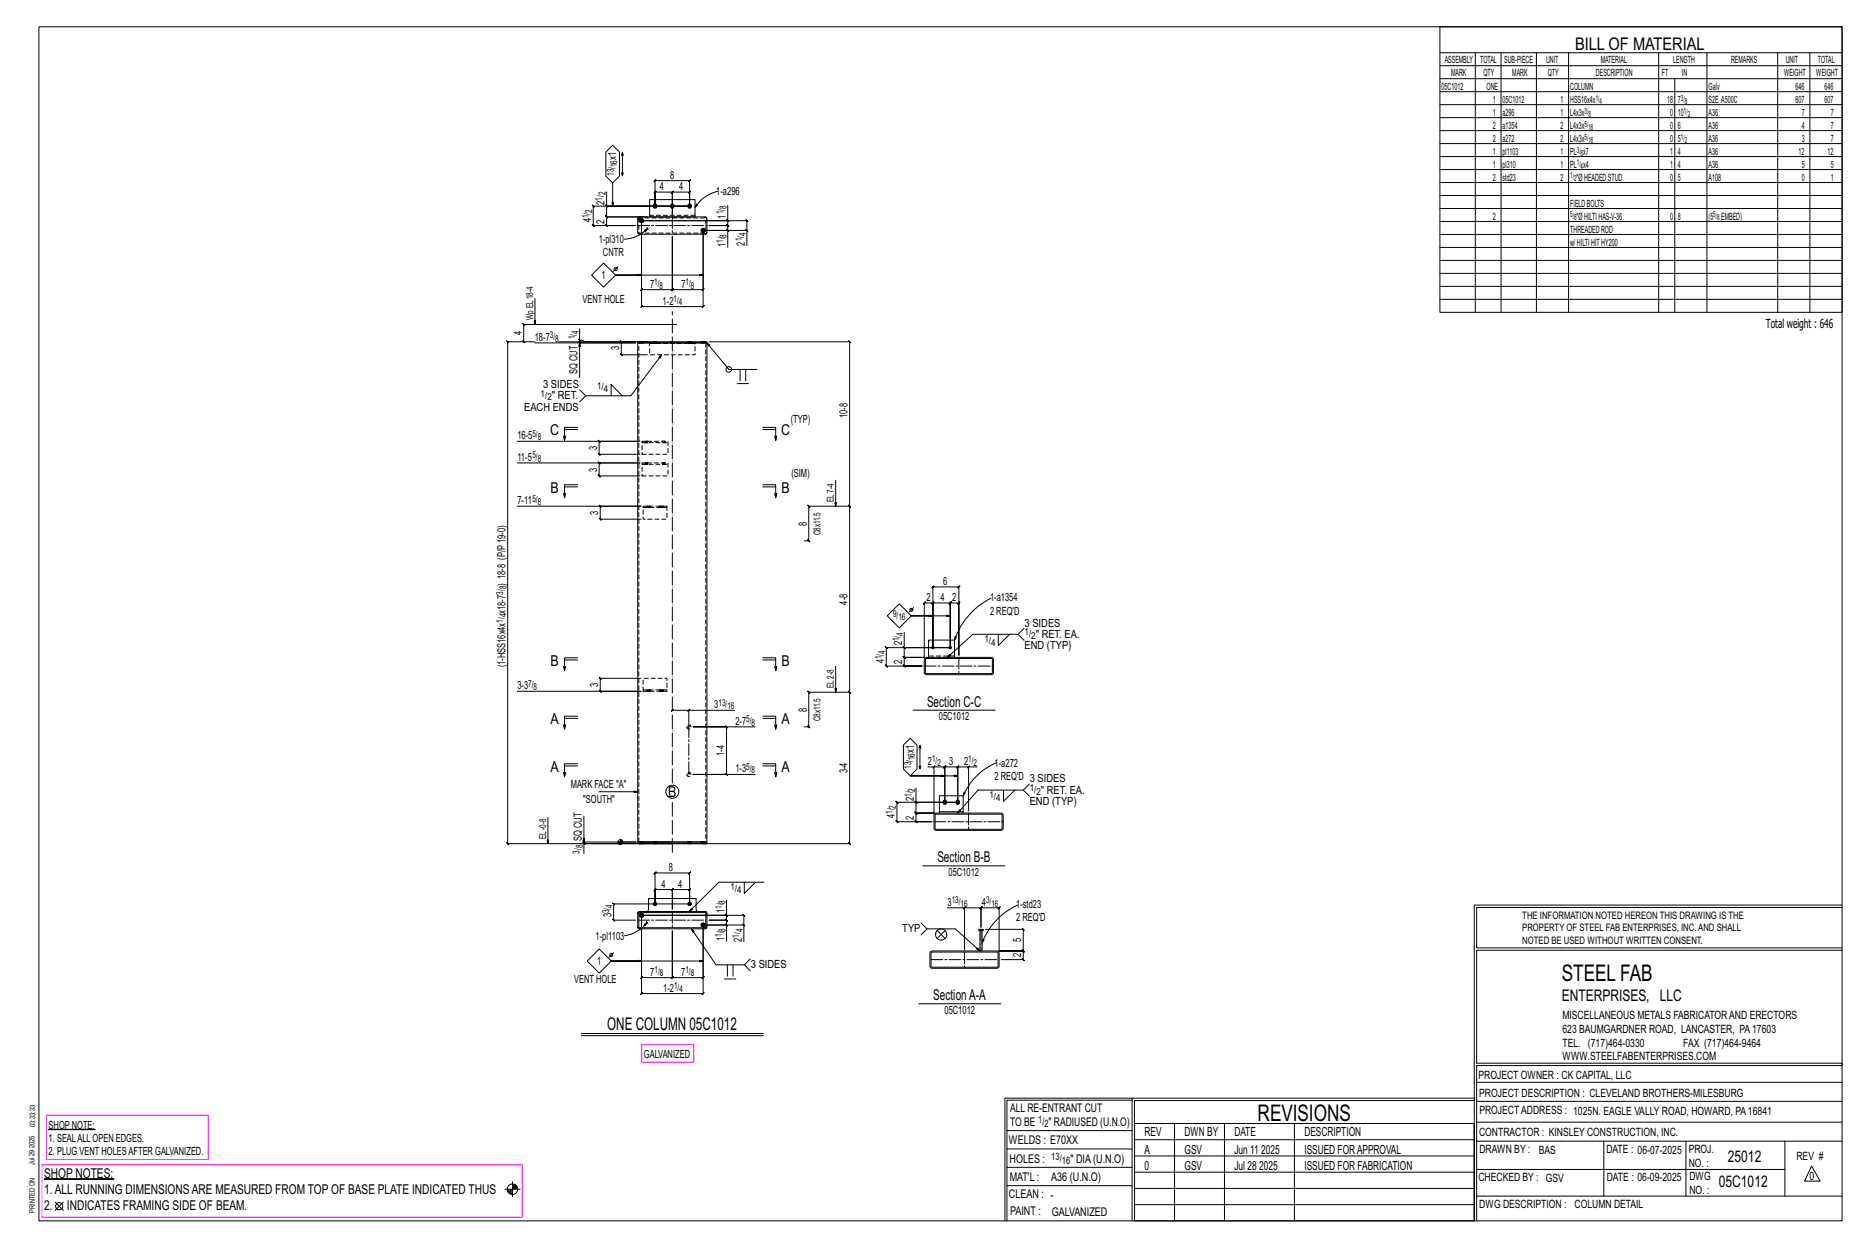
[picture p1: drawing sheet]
<svg xmlns="http://www.w3.org/2000/svg" width="914mm" height="610mm" viewBox="0 0 914 610" stroke-linecap="round" stroke-linejoin="round" font-family="sans-serif">
<g fill="#000" stroke="#000" stroke-width=".49">
<path d="M24 552l23 1zM22 577h34z"/>
<circle cx="314" cy="108" r="1.1"/>
<circle cx="321" cy="101" r="1"/>
<circle cx="329" cy="101" r="1"/>
<circle cx="338" cy="101" r="1"/>
<circle cx="344" cy="113" r="1.1"/>
<circle cx="457" cy="317" r=".6"/>
<circle cx="465" cy="317" r=".6"/>
<circle cx="462" cy="393" r="1"/>
<circle cx="469" cy="393" r="1"/>
<circle cx="314" cy="448" r="1.1"/>
<circle cx="321" cy="442" r=".9"/>
<circle cx="338" cy="442" r=".9"/>
<circle cx="344" cy="453" r="1.1"/>
</g>
<g fill="none" stroke="#000" stroke-width=".49">
<path d="M19 13h883v584h-883zM705 13h197v140h-197zM705 26h197M705 32h197M705 39h197M722 26v127M735 26v127M752 26v127M768 26v127M812 26v127M820 39v114M836 26v127"/>
<path d="M870 26v127M886 26v127M705 45h197M705 51h197M705 58h197M297 74l3-3 3 3v12l-3 3-3-3zM305 75l-1 1M305 76v-1v11M705 64h197M705 70h197M705 77h197M297 94v7h41h-48v-1l1 1h-1v9l1 1-1-1h21h-14v1l-1-1h1v-4v1l-1-1h1h20h-20v1l-1-1h1v-5"/>
<path d="M300 89v12M304 85l1 1v-1M318 98h22v8h-22zM321 88l-1 1 1-1h17l-1 1 1-1v13v-7v-1l-1 1h1h-9l1-1-1 1v11v-11l1-1-1 1h-8v-1l-1 1h1v7zM341 100h1l-2 1zM351 94a18 18 0 0 0-11 7M705 83h197M705 89h197M705 96h197M296 100l1 1zM312 114h.1M312 107h.1"/>
<path d="M312 107l1-1h32l1 1v7l-1 1h-32l-1-1zM312 114h1M313 106l-1 1M313 114v1M313 106h.1M315 113l2-1-1 1zM317 111v1M317 112a16 16 0 0 1-11 5M317 112h.1M345 106h.1M345 114v1M346 106v1"/>
<path d="M346 114h.1M346 107h.1M356 107l1 1zM356 112l1 1zM356 101v7h-42v42v1l1-1h-1h30v1l1-1h-1v-37h22v7M356 108v2l1 1-1-1h-9h9l1 1-1-1v3M365 112l1 1zM366 113v-5l-1-1 1 1h-52v34l1-1-1 1h15l1-1-1 1v-26v26l1-1-1 1h15l1-1-1 1v-29h12v8M705 102h197M705 108h197M705 115h197M290 135l5-6 6 6-6 5z"/>
<path d="M302 131l-2 2M314 135h-13h43M705 121h197M705 127h197M705 134h197M262 146v13M331 159h-75v-1l1 1h-1v8M705 140h197M705 146h197M256 167l1 1zM262 167h-13h-1l1 1v-1v246l-1-1 1 1h80h-43v5M283 166l1 1z"/>
<path d="M284 161v5h1l1 1h25h-38M284 166v2l-1-1 1 1h27h-49M284 168v17M312 168v245h34v-1M312 168h34M313 167h.1M313 168h.1M313 167h32v1h-32zM313 167h-1v1M315 167h.1M315 168h.1M317 167h-13l1 1-1-1v7v-1l1 1h-1h13"/>
<path d="M324 174l-15 20h-22l-3-3M343 167h.1M343 168h.1M345 167h1v1M345 167h.1M345 168h.1M346 168v244h-34M346 168l11 13h14M347 167h69h-1l1 1v-1v81M287 194l-3 3M299 194v-6l6 6M361 188h5"/>
<path d="M362 181v5M365 181v5M253 216h60h-20v-1l1 1h-1v6l1 1-1-1h20M276 213v2M276 210h7M283 209h-7v6l1-2M316 216h.1M316 217h.1M317 216h.1M317 217h.1M324 216h.1M324 217h.1"/>
<path d="M325 216h.1M325 217h.1M373 209h7v6v-2M373 210h7M379 213l1 2M253 226h60h-20l1 1-1-1v7v-1l1 1h-1h20M276 238h7M283 237h-7v6l1-2M316 226h.1M316 227h.1M317 226h.1M317 227h.1"/>
<path d="M324 226h.1M324 227h.1M325 226h.1M325 227h.1M373 237h7v6v-2M373 238h7M409 235v13M253 248h61h-20l-1-1 1 1v6h-1l1 1v-1h20M276 241v2M379 241l1 2M415 247l1 1zM394 265h2l-1-1 1 1v-17l-1-1 1 1h20l-1-1 1 1v91"/>
<path d="M447 297l-2 2M456 288l1-1h12v1l1-1h-1v34v-26h1l-1 1v-1h-4h1l-1 1v-1v22v-22h1l-1 1v-1h-8l-1 1 1-1v22v-30zM485 293a35 35 0 0 0-18 20M434 301l6-6 6 6-6 6zM442 316l1 1zM443 309v8h22h-31l-1-1 1 1v9l-1-1 1 1h17h-8l-1-1 1 1v-4l-1-1 1 1h9M443 317v5l-1-1 1 1h9M457 317v-22l-1 1 1-1h-5h1l-1 1v-1v27M457 301h-11h19M467 311l1 1-1 1zM489 310v6l5-6M498 310l3 3"/>
<path d="M501 307l-3 3h-22l-12 12M276 326v2M276 323h7M283 322h-7v6l1-2M314 332h-20l-1-1 1 1v6h-1l1 1v-1h20h-61M373 322h7v6v-2M373 323h7M379 326l1 2M409 326v13M415 338l1 1zM453 322h33v1v6l-1 1h-32l-1-1zM453 322h32l1 7-33 1z"/>
<path d="M455 322v-9h12v9M276 355v2M276 351h7M283 350h-7v7l1-2M329 348l1-1-1 1h8M337 348l1-1-1 1zM360 348h-23v6M370 356h-31h17l-1-1 1 1v23l-1-1 1 1h-17h31M373 350h7v7v-2M373 351h7M379 355l1 2M394 356h2l-1-1 1 1v-17l-1-1 1 1h20l-1-1 1 1v74l-1-1 1 1h-89"/>
<path d="M447 347h40M276 378v2M276 375h7M283 374h-7v6l1-2M373 374h7v6v-2M373 375h7M379 378l1 2M442 365l4-4 3 4v11l-3 4-4-4zM450 375v1l1-1M450 365v1M451 366l-1-1v11M454 375h3v23"/>
<path d="M457 375h1l-1 1zM457 375h5v1l1-1h-1v18v-18v1l1-1h-1h7l-1 1 1-1v18h-30v-1l1 1h-1v9l1 1-1-1h17h-8l1 1-1-1v-4h1l-1-1v1h9h-9h1l-1-1v1v-5M462 380h-16h23M474 376l1-1zM474 375h-5l-1 1 1-1v18h-21v-7M478 375h-4v22M488 373a30 30 0 0 0-17 16M286 399v13M293 387h19M448 392l1 1zM458 398h32l1 1v7h-1h-32l-1-1zM458 398h32l1 7-33 1z"/>
<path d="M460 398v-1h11v1M460 397v-8h11v8M472 388h1l-2 1zM491 387v5l6-5M501 387l3 2M504 384l-3 3h-22l-10 11M268 400v13M285 412l1 1zM302 412h9M303 412h1M303 413h1M304 411v2"/>
<path d="M304 412h1M304 411h1M304 411h.1M313 412h.1M313 413h.1M313 413v-1h32v1M315 412h.1M315 413h.1M320 412h.1M320 413h.1M322 412h.1M322 413h.1"/>
<path d="M329 412h-43l-1-1 1 1v1M337 412h.1M337 413h.1M338 412h.1M338 413h.1M343 412h.1M343 413h.1M345 412h.1M345 413h.1M364 432v5l6-5M374 432h-22l-15 14M452 424h40"/>
<path d="M312 454h.1M312 446v1M312 446h33l1 1v7h-1h-32l-1-1zM313 454h.1M313 446h.1M313 447h32v7h-32zM315 452l2-1-1 2zM316 446l1-1v-5h24v5l1 1M316 451h1M317 451a17 17 0 0 1-11 7M317 451v1M338 442v-15l-1 1 1-1h-17l-1 1 1-1v15v-7l-1 1 1-1h8v1l1-1h-1v10v-10v1l1-1h-1h9l-1 1 1-1v7h-38l1 1-1-1v8l1 1-1-1h11"/>
<path d="M338 454l13 18h13l3-3M345 446h1M346 454h-1M346 446v1M346 454h.1M355 447l1 1zM355 452l1 1zM356 440v8h-42v30v1l1-1h-1h15v1l1-1h-1v-23v23v1l1-1h-1h15v1l1-1h-1v-25h20v8M356 448v2h-1l1 1v-1h-9h9h-1l1 1v-1v3M364 452l1 1zM364 453v-5h1l-1-1v1h-50v38v1l1-1h-1h30v1l1-1h-1v-33h12v7M451 452l3 2h14l12 11-2-1h1l1 1v-10"/>
<path d="M454 454l-3 3M459 455l2 2 2-2M459 459l2-2 2 2M464 444h8v21M472 444h8v1l1-1h-1v10v-10v1l1-1h-1h9v1l1-1h-1v21M473 444l-1 1zM479 455h2h-2zM481 455v10M481 460h1l-1 1zM482 455h19l-1-1 1 1v10h-1l1 1v-1h-12h12h-1l1 1v-1v4h-1l1 1v-1h-11M498 443a33 33 0 0 0-17 18M722 443v154"/>
<path d="M722 443h180M902 444h-179v20h179M293 464l6 6-6 6-6-6zM300 466l-2 2M314 470h-15h45M355 479h5M356 472v6M359 472v6M364 472l3 3M456 466l32-1 1 1v7l-1 1h-32l-1-1zM456 466h32l1 7h-33zM902 465h-179v55h179v1h-179v76"/>
<path d="M450 491h40M285 506h89M285 507h89M554 538h-61v59M554 537h168M722 538h-167v13M723 539h179M723 530h179M493 553h61M555 550h167v47h-167zM555 558h167M575 550v47"/>
<path d="M599 550v47M634 550v47M723 549h179M723 558h179M785 558v27M825 558v27M874 558v27M251 578v8M251 580h1M493 571h61M493 562h61M555 573h167"/>
<path d="M555 566h167M723 572h151M887 570l4 8h-8zM27 588l4 4M31 588l-4 4M247 582h8M248 582h3M248 583h3M249 583h2M249 584h2M251 581h2M251 580h2"/>
<path d="M492 597v-60h62v60M493 580h61M555 589h167M555 581h167M723 585h179"/>
<circle cx="301" cy="132" r=".7"/>
<circle cx="357" cy="181" r="1.4"/>
<circle cx="446" cy="298" r=".7"/>
<circle cx="329" cy="387" r="3"/>
<circle cx="304" cy="412" r="1.2"/>
<circle cx="461" cy="457" r="2.8"/>
<circle cx="299" cy="467" r=".7"/>
<circle cx="29" cy="590" r="1.8"/>
<circle cx="251" cy="582" r="2.6"/>
</g>
<path d="M314 511h26v9h-26zM23 546h79v21h-79zM21 570h235v26h-235z" fill="none" stroke="#f0f" stroke-width=".5"/>
<g fill="none" stroke="#000" stroke-width=".49" stroke-dasharray="2 1.4">
<path d="M312 107h1zM312 114h.1M312 107h.1M313 114h.1M313 106h.1M313 107h32v7h-32zM340 105h-22M345 114h1M346 106h-1M346 114h.1M346 107h.1M313 167v1"/>
<path d="M313 167h.1M314 167l-1 1M314 167v1zM314 168h.1M314 167v1M315 167v1M315 167h.1M315 168h.1M315 168v-1M318 167v7h22v-7M318 168h22M320 167v1z"/>
<path d="M320 167h.1M320 167v1M320 168l1-1-1 1M321 167v1M328 167v1zM328 167h1M329 167l-1 1M329 168v-1v1M329 167v1M330 167v1M337 167v1zM337 167h.1"/>
<path d="M337 167v1M337 168l1-1-1 1M338 167v1M343 167v1M343 167h.1M344 167l-1 1M344 167l1 1zM344 168h.1M345 167v1M345 167h.1M345 168h.1M345 168v-1"/>
<path d="M346 168v244M314 216h13v6h-13zM314 217h13M316 216v1M316 216h.1M316 216l1 1zM316 217h.1M317 216v1M317 216h.1M317 217h.1M317 217v-1M324 216v1"/>
<path d="M324 216h.1M325 216l-1 1M325 216v1zM325 217h.1M325 216v1M325 216h.1M325 217v-1M314 226h13v7h-13zM314 227h13M316 226v1M316 226h.1M316 226l1 1z"/>
<path d="M316 227h.1M317 226v1M317 226h.1M317 227h.1M317 227v-1M324 226v1M324 226h.1M325 226l-1 1M325 226v1zM325 227h.1M325 226v1M325 226h.1"/>
<path d="M325 227v-1M315 248h11v6h-11zM315 248h11M317 248h.1M318 248h.1M323 248h.1M323 248h1h-1M324 248h.1M325 248h.1M315 332h11v6h-11zM317 338h.1M318 338h.1"/>
<path d="M318 338h-1h1M323 338h.1M324 338h.1M324 338h1M325 338h.1M325 338h-1M326 338h-11M467 321h-12M313 412v-244M313 412h.1M313 412v1M313 413h.1"/>
<path d="M313 413v-1M314 412v1zM314 413v-1M314 413l1-1M314 412h.1M315 413v-1M315 413h.1M317 412v1M320 412h.1M320 412v1M320 413h.1M320 413v-1"/>
<path d="M320 412l1 1zM321 413v-1M321 412h.1M321 413l1-1M322 413v-1M322 413h-1M337 412h.1M337 412v1M337 413h.1M337 413v-1M337 412l1 1zM338 413v-1"/>
<path d="M338 412h.1M338 413h.1M341 413v-1M343 412h.1M343 412v1M343 413h.1M343 413v-1M344 412v1zM344 413v-1M344 413l1-1M344 412h1M345 413v-1"/>
<path d="M345 413h.1M312 453v1M312 447h1h-1M312 454h1M313 446h-1M313 454h.1M313 446h.1M345 454h.1M345 446h.1M346 454h.1M346 446h.1M346 454v-1"/>
<path d="M346 447h.1"/>
<circle cx="337" cy="356" r=".5"/>
<circle cx="337" cy="356" r="1.1"/>
<circle cx="337" cy="379" r=".5"/>
<circle cx="337" cy="379" r="1.1"/>
</g>
<path d="M329 383v-231M329 417v-25" fill="none" stroke="#000" stroke-width=".49" stroke-dasharray="6.8 1 0 1"/>
<path d="M312 110h34M329 106v9M452 326h34M469 322v8M337 355v24M474 398v8M457 402h34M312 450h34M329 446v8M480 455v10M456 469h33M472 466v7" fill="none" stroke="#000" stroke-width=".49" stroke-dasharray="5.8 1 1 1"/>
<g font-size="11.2">
<text x="764" y="480">STEEL FAB</text>
<text x="616" y="548">REVISIONS</text>
</g>
<g font-size="8.6">
<text x="771" y="24">BILL OF MATERIAL</text>
<text x="297" y="504">ONE COLUMN 05C1012</text>
</g>
<g font-size="7.9">
<text x="765" y="490">ENTERPRISES, LLC</text>
<text x="846" y="569">25012</text>
<text x="841" y="581">05C1012</text>
</g>
<g font-size="7.3">
<text x="269" y="213">C</text>
<text x="382" y="213">C</text>
<text x="269" y="241">B</text>
<text x="382" y="241">B</text>
<text x="269" y="326">B</text>
<text x="382" y="326">B</text>
<text x="454" y="346">Section C-C</text>
<text x="269" y="354">A</text>
<text x="382" y="354">A</text>
<text x="269" y="378">A</text>
<text x="382" y="378">A</text>
<text x="327" y="390">B</text>
<text x="459" y="422">Section B-B</text>
<text x="457" y="489">SectionA-A</text>
</g>
<g font-size="6.6">
<text x="22" y="576">SHOP NOTES:</text>
<text x="22" y="584">1.ALL RUNNING DIMENSIONSARE MEASURED FROM TOP OF BASE PLATE INDICATED THUS</text>
<text x="22" y="592">2.</text>
<text x="33" y="592">INDICATES FRAMING SIDE OF BEAM.</text>
</g>
<g font-size="6.1">
<text x="864" y="161">Total weight : 646</text>
<text x="560" y="556">REV</text>
<text x="580" y="556">DWN BY</text>
<text x="604" y="556">DATE</text>
<text x="639" y="556">DESCRIPTION</text>
<text x="560" y="564">A</text>
<text x="580" y="564">GSV</text>
<text x="604" y="564">Jun 11</text>
<text x="617" y="564">2025</text>
<text x="639" y="564">ISSUED FORAPPROVAL</text>
<text x="560" y="572">0</text>
<text x="580" y="572">GSV</text>
<text x="604" y="572">Jul 28</text>
<text x="616" y="572">2025</text>
<text x="639" y="572">ISSUED FOR FABRICATION</text>
</g>
<g font-size="5.9">
<text x="494" y="560">WELDS : E70XX</text>
<text x="494" y="569">HOLES :</text>
<text x="524" y="569">&quot; DIA(U.N.O)</text>
<text x="494" y="578">MAT'L :</text>
<text x="515" y="578">A36 (U.N.O)</text>
<text x="494" y="586">CLEAN : -</text>
<text x="495" y="595">PAINT :</text>
<text x="515" y="595">GALVANIZED</text>
</g>
<g font-size="5.8">
<text x="494" y="544">ALL RE-ENTRANT CUT</text>
<text x="494" y="551">TO BE</text>
<text x="513" y="551">&quot; RADIUSED (U.N.O)</text>
</g>
<g font-size="5.6">
<text x="765" y="499">MISCELLANEOUS METALS FABRICATORAND ERECTORS</text>
<text x="765" y="505">623 BAUMGARDNER ROAD, LANCASTER, PA17603</text>
<text x="765" y="512">TEL. (717)464-0330</text>
<text x="824" y="512">FAX (717)464-9464</text>
<text x="765" y="519">WWW.STEELFABENTERPRISES.COM</text>
<text x="724" y="528">PROJECT OWNER : CK CAPITAL, LLC</text>
<text x="724" y="537">PROJECT DESCRIPTION : CLEVELAND BROTHERS-MILESBURG</text>
<text x="724" y="545">PROJECTADDRESS : 1025N. EAGLE VALLY ROAD, HOWARD, PA16841</text>
<text x="724" y="556">CONTRACTOR : KINSLEY CONSTRUCTION, INC.</text>
<text x="724" y="564">DRAWN BY :</text>
<text x="753" y="564">BAS</text>
<text x="786" y="564">DATE : 06-07-2025</text>
<text x="827" y="564">PROJ.</text>
<text x="879" y="568">REV #</text>
<text x="827" y="571">NO. :</text>
<text x="724" y="578">CHECKED BY : GSV</text>
<text x="787" y="578">DATE : 06-09-2025</text>
<text x="827" y="578">DWG</text>
<text x="886" y="578">0</text>
<text x="827" y="584">NO. :</text>
<text x="724" y="591">DWG DESCRIPTION : COLUMN DETAIL</text>
</g>
<g font-size="5.5">
<text x="302" y="78" transform="rotate(-90 302 78)">x1</text>
<text x="328" y="87">8</text>
<text x="323" y="93">4</text>
<text x="332" y="93">4</text>
<text x="351" y="96">1-a296</text>
<text x="296" y="100" transform="rotate(-90 296 100)">2</text>
<text x="355" y="107" transform="rotate(-90 355 107)">1</text>
<text x="289" y="109" transform="rotate(-90 289 109)">4</text>
<text x="296" y="109" transform="rotate(-90 296 109)">2</text>
<text x="293" y="119">1-pl310</text>
<text x="295" y="125">CNTR</text>
<text x="355" y="121" transform="rotate(-90 355 121)">1</text>
<text x="365" y="120" transform="rotate(-90 365 120)">2</text>
<text x="294" y="136">1</text>
<text x="318" y="141">7</text>
<text x="334" y="141">7</text>
<text x="285" y="148">VENT HOLE</text>
<text x="324" y="149">1-2</text>
<text x="255" y="164" transform="rotate(-90 255 164)">4</text>
<text x="262" y="167">18-7</text>
<text x="303" y="171" transform="rotate(-90 303 171)">3</text>
<text x="283" y="183" transform="rotate(-90 283 183)">SQ CUT</text>
<text x="266" y="190">3 SIDES</text>
<text x="270" y="195">&quot; RET.</text>
<text x="257" y="201">EACH ENDS</text>
<text x="387" y="207">(TYP)</text>
<text x="415" y="205" transform="rotate(-90 415 205)">10-8</text>
<text x="253" y="215">16-5</text>
<text x="292" y="220" transform="rotate(-90 292 220)">3</text>
<text x="253" y="225">11-5</text>
<text x="292" y="231" transform="rotate(-90 292 231)">3</text>
<text x="387" y="233">(SIM)</text>
<text x="253" y="247">7-11</text>
<text x="293" y="252" transform="rotate(-90 293 252)">3</text>
<text x="395" y="257" transform="rotate(-90 395 257)">8</text>
<text x="248" y="287" transform="rotate(-90 248 287)">) 18-8 (P/P19-0)</text>
<text x="462" y="286">6</text>
<text x="415" y="296" transform="rotate(-90 415 296)">4-8</text>
<text x="454" y="294">2</text>
<text x="460" y="294">4</text>
<text x="466" y="294">2</text>
<text x="485" y="294">1-a1354</text>
<text x="248" y="300" transform="rotate(-90 248 300)">x18-7</text>
<text x="485" y="301">2 REQ'D</text>
<text x="502" y="307">3 SIDES</text>
<text x="442" y="316" transform="rotate(-90 442 316)">2</text>
<text x="502" y="318">END (TYP)</text>
<text x="507" y="312">&quot; RET. EA.</text>
<text x="248" y="327" transform="rotate(-90 248 327)">(1-HSS16x4x</text>
<text x="433" y="325" transform="rotate(-90 433 325)">4</text>
<text x="442" y="325" transform="rotate(-90 442 325)">2</text>
<text x="253" y="337">3-3</text>
<text x="293" y="336" transform="rotate(-90 293 336)">3</text>
<text x="350" y="347">3</text>
<text x="395" y="348" transform="rotate(-90 395 348)">8</text>
<text x="460" y="352">05C1012</text>
<text x="360" y="355">2-7</text>
<text x="355" y="370" transform="rotate(-90 355 370)">1-4</text>
<text x="447" y="368" transform="rotate(-90 447 368)">x1</text>
<text x="360" y="378">1-3</text>
<text x="454" y="374">2</text>
<text x="465" y="374">3</text>
<text x="472" y="374">2</text>
<text x="487" y="375">1-a272</text>
<text x="415" y="378" transform="rotate(-90 415 378)">3-4</text>
<text x="487" y="382">2 REQ'D 3 SIDES</text>
<text x="279" y="385">MARK FACE &quot;A&quot;</text>
<text x="510" y="388">&quot; RET. EA.</text>
<text x="285" y="393">&quot;SOUTH&quot;</text>
<text x="447" y="392" transform="rotate(-90 447 392)">2</text>
<text x="504" y="394">END (TYP)</text>
<text x="438" y="400" transform="rotate(-90 438 400)">4</text>
<text x="447" y="401" transform="rotate(-90 447 401)">2</text>
<text x="285" y="411" transform="rotate(-90 285 411)">SQ CUT</text>
<text x="327" y="426">8</text>
<text x="464" y="429">05C1012</text>
<text x="324" y="434">4</text>
<text x="332" y="434">4</text>
<text x="464" y="443">3</text>
<text x="481" y="443">4</text>
<text x="299" y="449" transform="rotate(-90 299 449)">3</text>
<text x="355" y="447" transform="rotate(-90 355 447)">1</text>
<text x="497" y="444">1-std23</text>
<text x="497" y="451">2 REQ'D</text>
<text x="292" y="460">1-pl1103</text>
<text x="355" y="460" transform="rotate(-90 355 460)">1</text>
<text x="363" y="461" transform="rotate(-90 363 461)">2</text>
<text x="442" y="456">TYP</text>
<text x="500" y="461" transform="rotate(-90 500 461)">5</text>
<text x="292" y="472">1</text>
<text x="368" y="474">3 SIDES</text>
<text x="500" y="468" transform="rotate(-90 500 468)">2</text>
<text x="318" y="477">7</text>
<text x="333" y="477">7</text>
<text x="281" y="481">VENT HOLE</text>
<text x="325" y="485">1-2</text>
<text x="462" y="496">05C1012</text>
<text x="315" y="518">GALVANIZED</text>
<text x="24" y="552">SHOPNOTE:</text>
<text x="24" y="559">1. SEALALLOPEN EDGES.</text>
<text x="24" y="565">2. PLUG VENT HOLESAFTER GALVANIZED.</text>
</g>
<g font-size="5">
<text x="745" y="450">THE INFORMATION NOTED HEREON THIS DRAWING IS THE</text>
<text x="745" y="456">PROPERTY OF STEEL FAB ENTERPRISES, INC.AND SHALL</text>
<text x="745" y="462">NOTED BE USED WITHOUT WRITTEN CONSENT.</text>
<text x="508" y="550">1/</text>
<text x="511" y="551">2</text>
<text x="515" y="568">13/</text>
<text x="520" y="570">16</text>
</g>
<g font-size="4.9">
<text x="707" y="31">ASSEMBLY</text>
<text x="725" y="31">TOTAL</text>
<text x="736" y="31">SUB-PIECE</text>
<text x="757" y="31">UNIT</text>
<text x="784" y="31">MATERIAL</text>
<text x="819" y="31">LENGTH</text>
<text x="847" y="31">REMARKS</text>
<text x="874" y="31">UNIT</text>
<text x="890" y="31">TOTAL</text>
<text x="710" y="37">MARK</text>
<text x="726" y="37">QTY</text>
<text x="740" y="37">MARK</text>
<text x="758" y="37">QTY</text>
<text x="781" y="37">DESCRIPTION</text>
<text x="814" y="37">FT</text>
<text x="823" y="37">IN</text>
<text x="873" y="37">WEIGHT</text>
<text x="889" y="37">WEIGHT</text>
<text x="706" y="44">05C1012</text>
<text x="728" y="44">ONE</text>
<text x="769" y="44">COLUMN</text>
<text x="836" y="44">Galv</text>
<text x="879" y="44">646</text>
<text x="893" y="44">646</text>
<text x="731" y="50">1</text>
<text x="736" y="50">05C1012</text>
<text x="764" y="50">1</text>
<text x="769" y="50">HSS16x4x</text>
<text x="816" y="50">18</text>
<text x="821" y="50">7</text>
<text x="836" y="50">S2E A500C</text>
<text x="879" y="50">607</text>
<text x="893" y="50">607</text>
<text x="731" y="57">1</text>
<text x="736" y="57">a296</text>
<text x="764" y="57">1</text>
<text x="769" y="57">L4x3x</text>
<text x="818" y="57">0</text>
<text x="821" y="57">10</text>
<text x="836" y="57">A36</text>
<text x="882" y="57">7</text>
<text x="896" y="57">7</text>
<text x="731" y="63">2</text>
<text x="736" y="63">a1354</text>
<text x="764" y="63">2</text>
<text x="769" y="63">L4x3x</text>
<text x="818" y="63">0</text>
<text x="821" y="63">6</text>
<text x="836" y="63">A36</text>
<text x="882" y="63">4</text>
<text x="896" y="63">7</text>
<text x="731" y="69">2</text>
<text x="736" y="69">a272</text>
<text x="764" y="69">2</text>
<text x="769" y="69">L4x3x</text>
<text x="818" y="69">0</text>
<text x="821" y="69">5</text>
<text x="836" y="69">A36</text>
<text x="882" y="69">3</text>
<text x="896" y="69">7</text>
<text x="731" y="76">1</text>
<text x="736" y="76">pl1103</text>
<text x="764" y="76">1</text>
<text x="769" y="76">PL x7</text>
<text x="818" y="76">1</text>
<text x="821" y="76">4</text>
<text x="836" y="76">A36</text>
<text x="880" y="76">12</text>
<text x="895" y="76">12</text>
<text x="731" y="82">1</text>
<text x="736" y="82">pl310</text>
<text x="764" y="82">1</text>
<text x="769" y="82">PL x4</text>
<text x="818" y="82">1</text>
<text x="821" y="82">4</text>
<text x="836" y="82">A36</text>
<text x="882" y="82">5</text>
<text x="896" y="82">5</text>
<text x="731" y="88">2</text>
<text x="736" y="88">std23</text>
<text x="764" y="88">2</text>
<text x="772" y="88">&quot;ØHEADEDSTUD</text>
<text x="818" y="88">0</text>
<text x="821" y="88">5</text>
<text x="836" y="88">A108</text>
<text x="882" y="88">0</text>
<text x="896" y="88">1</text>
<text x="769" y="101">FIELDBOLTS</text>
<text x="731" y="107">2</text>
<text x="772" y="107">&quot;ØHILTIHAS-V-36</text>
<text x="818" y="107">0</text>
<text x="821" y="107">8</text>
<text x="836" y="107">(5</text>
<text x="843" y="107">EMBED)</text>
<text x="769" y="114">THREADEDROD</text>
<text x="769" y="120">w/HILTIHITHY200</text>
</g>
<g font-size="4.7">
<text x="302" y="82" transform="rotate(-90 302 82)">16</text>
<text x="300" y="86" transform="rotate(-90 300 86)">13/</text>
<text x="296" y="96" transform="rotate(-90 296 96)">2</text>
<text x="295" y="98" transform="rotate(-90 295 98)">1/</text>
<text x="288" y="107" transform="rotate(-90 288 107)">1/</text>
<text x="290" y="104" transform="rotate(-90 290 104)">2</text>
<text x="354" y="105" transform="rotate(-90 354 105)">1/</text>
<text x="356" y="102" transform="rotate(-90 356 102)">8</text>
<text x="354" y="119" transform="rotate(-90 354 119)">1/</text>
<text x="356" y="116" transform="rotate(-90 356 116)">8</text>
<text x="363" y="118" transform="rotate(-90 363 118)">1/</text>
<text x="365" y="115" transform="rotate(-90 365 115)">4</text>
<text x="320" y="139">1/</text>
<text x="323" y="141">8</text>
<text x="336" y="139">1/</text>
<text x="338" y="141">8</text>
<text x="330" y="148">1/</text>
<text x="332" y="149">4</text>
<text x="261" y="157" transform="rotate(-90 261 157)">Wp EL18-4</text>
<text x="269" y="166">3/</text>
<text x="272" y="167">8</text>
<text x="281" y="166" transform="rotate(-90 281 166)">1/</text>
<text x="283" y="163" transform="rotate(-90 283 163)">4</text>
<text x="292" y="190">1/</text>
<text x="296" y="192">4</text>
<text x="265" y="194">1/</text>
<text x="268" y="196">2</text>
<text x="261" y="214">5/</text>
<text x="263" y="215">8</text>
<text x="261" y="224">5/</text>
<text x="263" y="226">8</text>
<text x="261" y="245">5/</text>
<text x="408" y="246" transform="rotate(-90 408 246)">EL7-4</text>
<text x="263" y="247">8</text>
<text x="402" y="262" transform="rotate(-90 402 262)">C8x11.5</text>
<text x="246" y="291" transform="rotate(-90 246 291)">3/</text>
<text x="248" y="288" transform="rotate(-90 248 288)">8</text>
<text x="246" y="305" transform="rotate(-90 246 305)">1/</text>
<text x="248" y="302" transform="rotate(-90 248 302)">4</text>
<text x="437" y="302">9/</text>
<text x="440" y="303">16</text>
<text x="442" y="311" transform="rotate(-90 442 311)">4</text>
<text x="502" y="311">1/</text>
<text x="440" y="314" transform="rotate(-90 440 314)">1/</text>
<text x="482" y="314">1/</text>
<text x="485" y="316">4</text>
<text x="505" y="313">2</text>
<text x="432" y="323" transform="rotate(-90 432 323)">1/</text>
<text x="433" y="320" transform="rotate(-90 433 320)">4</text>
<text x="259" y="336">7/</text>
<text x="261" y="338">8</text>
<text x="408" y="337" transform="rotate(-90 408 337)">EL2-8</text>
<text x="352" y="345">13/</text>
<text x="356" y="347">16</text>
<text x="365" y="353">5/</text>
<text x="402" y="353" transform="rotate(-90 402 353)">C8x11.5</text>
<text x="368" y="355">8</text>
<text x="448" y="372" transform="rotate(-90 448 372)">16</text>
<text x="365" y="377">5/</text>
<text x="446" y="376" transform="rotate(-90 446 376)">13/</text>
<text x="456" y="373">1/</text>
<text x="459" y="375">2</text>
<text x="474" y="373">1/</text>
<text x="477" y="375">2</text>
<text x="368" y="378">8</text>
<text x="446" y="390" transform="rotate(-90 446 390)">1/</text>
<text x="448" y="387" transform="rotate(-90 448 387)">2</text>
<text x="504" y="387">1/</text>
<text x="507" y="389">2</text>
<text x="438" y="396" transform="rotate(-90 438 396)">2</text>
<text x="484" y="390">1/</text>
<text x="488" y="392">4</text>
<text x="437" y="398" transform="rotate(-90 437 398)">1/</text>
<text x="267" y="411" transform="rotate(-90 267 411)">EL-0-8</text>
<text x="284" y="418" transform="rotate(-90 284 418)">3/</text>
<text x="285" y="415" transform="rotate(-90 285 415)">8</text>
<text x="358" y="435">1/</text>
<text x="361" y="437">4</text>
<text x="355" y="442" transform="rotate(-90 355 442)">8</text>
<text x="466" y="442">13/</text>
<text x="470" y="444">16</text>
<text x="483" y="442">3/</text>
<text x="485" y="444">16</text>
<text x="298" y="447" transform="rotate(-90 298 447)">3/</text>
<text x="300" y="444" transform="rotate(-90 300 444)">4</text>
<text x="353" y="445" transform="rotate(-90 353 445)">1/</text>
<text x="355" y="456" transform="rotate(-90 355 456)">8</text>
<text x="353" y="458" transform="rotate(-90 353 458)">1/</text>
<text x="362" y="459" transform="rotate(-90 362 459)">1/</text>
<text x="364" y="456" transform="rotate(-90 364 456)">4</text>
<text x="320" y="476">1/</text>
<text x="323" y="478">8</text>
<text x="335" y="476">1/</text>
<text x="338" y="478">8</text>
<text x="330" y="484">1/</text>
<text x="333" y="486">4</text>
</g>
<g font-size="4.2">
<text x="781" y="49">1/</text>
<text x="783" y="51">4</text>
<text x="823" y="49">3/</text>
<text x="825" y="51">8</text>
<text x="776" y="56">3/</text>
<text x="778" y="57">8</text>
<text x="824" y="56">1/</text>
<text x="826" y="57">2</text>
<text x="776" y="62">5/</text>
<text x="778" y="63">16</text>
<text x="776" y="68">5/</text>
<text x="778" y="70">16</text>
<text x="823" y="68">1/</text>
<text x="825" y="70">2</text>
<text x="772" y="75">3/</text>
<text x="774" y="76">8</text>
<text x="772" y="81">1/</text>
<text x="774" y="82">4</text>
<text x="769" y="87">1/</text>
<text x="770" y="89">2</text>
<text x="769" y="106">5/</text>
<text x="770" y="108">8</text>
<text x="839" y="106">5/</text>
<text x="841" y="108">8</text>
</g>
<g font-size="3.7">
<text x="17" y="551" transform="rotate(-90 17 551)">03:33:33</text>
<text x="17" y="562" transform="rotate(-90 17 562)">2025</text>
<text x="17" y="570" transform="rotate(-90 17 570)">Jul 29</text>
<text x="17" y="593" transform="rotate(-90 17 593)">PRINTED ON</text>
</g>
</svg>
